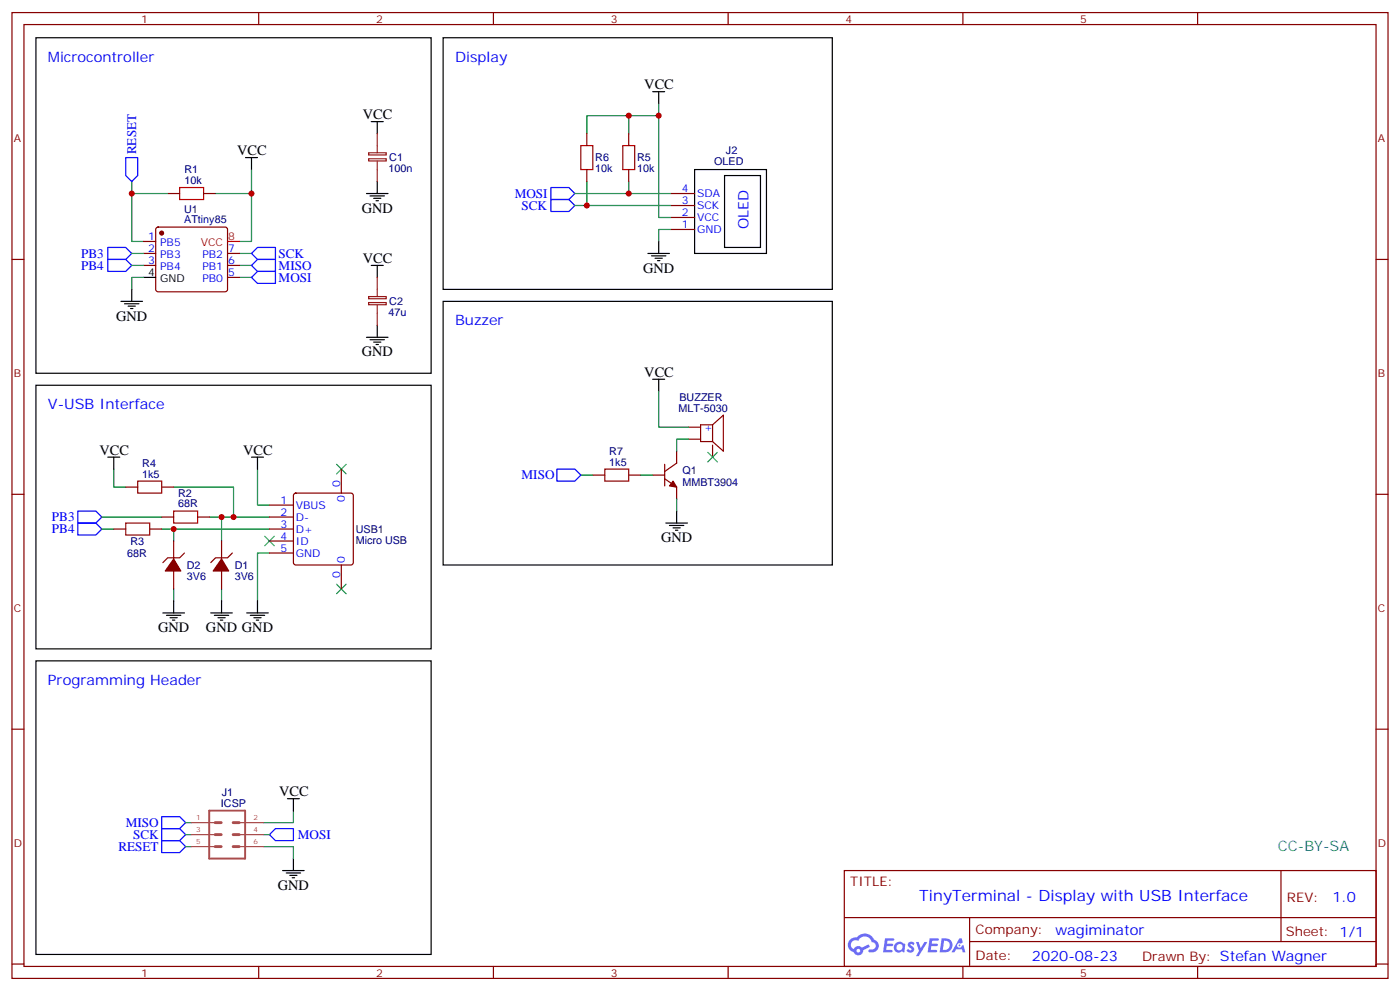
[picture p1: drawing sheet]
<svg xmlns="http://www.w3.org/2000/svg" width="412mm" height="292mm" viewBox="0 0 412 292" stroke-linecap="round" stroke-linejoin="round" font-family="sans-serif">
<g fill="none" stroke="#870000" stroke-width=".35">
<path d="M3.5 3.7h405.4v284.3h-405.4zM7.1 7.2h398.2v277.3h-398.2zM76.2 3.7v3.5M145.3 3.7v3.5M214.5 3.7v3.5M283.6 3.7v3.5M352.8 3.7v3.5M3.5 76.4h3.6M405.3 76.4h3.6M3.5 145.5h3.6M405.3 145.5h3.6M3.5 214.7h3.6"/>
<path d="M405.3 214.7h3.6M248.7 256.3h156.6v28.2h-156.6zM377.3 256.3v20.9M248.7 270.1h156.5M285.6 277.2h119.6M285.6 270.1v14.2M3.5 283.8h3.6M76.2 284.5v3.5M145.3 284.5v3.5M214.5 284.5v3.5M283.6 284.5v3.5M352.8 284.5v3.5"/>
<path d="M405.3 283.8h3.6"/>
</g>
<g fill="#5487ff">
<path d="M267.7 277.5a1.22 1.22 0 0 1 1.7 .2l-.4 .6a.47 .47 0 0 0-.3-.4 .47 .47 0 0 0-.5 .2l.1 .2a1.14 1.14 0 0 1 .8 1.8 1.14 1.14 0 0 1-1.9 0l-.2-.2 .5-.6 .7 .5a.29 .29 0 0 0 .3-.3 .29 .29 0 0 0-.2-.3 1.04 1.04 0 0 1-.6-1.7z"/>
<path d="M260.7 276.2h2.4l.3 .2-.2 .5-1.8 .1-.1 .8h1.5l.3 .4-.3 .4h-1.6l-.2 1.1h1.7l.2 .3-.2 .3-2.6 .1z"/>
<path d="M273.8 276.2h2.4l.3 .2-.1 .5-1.8 .1-.2 .8h1.6l.3 .4-.4 .4-1.6-.1-.1 1.1 1.7 .1 .2 .3-.2 .3-2.6 .1z"/>
<path d="M282.6 276.2h.7l.3 1.3-.6 .3a.69 .69 0 0 0-1 .3 .69 .69 0 0 0 .4 .9 .69 .69 0 0 0 .9-.6l.5-.2 .6 2.2h-.8l-.2-.9h-1.8l-.5 .9h-.8z"/>
<path d="M269.8 277.3h.8l.6 1.8 1.1-1.8h.9l-2.6 4.2h-.8l.9-1.5z"/>
<path d="M277.4 276.2l-.6 4.2h1.3a2.11 2.11 0 0 0 2.5-2.1 2.11 2.11 0 0 0-2.5-2.1zM278.1 277a1.39 1.39 0 0 1 1.7 1.4 1.39 1.39 0 0 1-1.8 1.2h-.3z"/>
<path d="M263.7 277.8a1.54 1.54 0 0 0-.1 2.2 1.54 1.54 0 0 0 2.2 .1l.6 .3 .3-2.3-.2-.3h-.4a1.49 1.49 0 0 0-2.4 0zM264 278.8a.94 .94 0 0 1 1.8 0 .94 .94 0 0 1-1.8 0z"/>
<path d="M250.4 276.6a2.18 2.18 0 0 0 1.1 3.7 1.44 1.44 0 0 0 1.6 .9 1.44 1.44 0 0 0 1.2-1.4l2-1.1-.5-.7-1.9 1a1.47 1.47 0 0 0-2.4 .4 1.39 1.39 0 0 1-.7-1.9 1.39 1.39 0 0 1 2-.5 2.12 2.12 0 0 1 2.2-1.3 2.12 2.12 0 0 1 1.9 1.7 1.14 1.14 0 0 1 1.1 1.4 1.14 1.14 0 0 1-1.7 .7 .43 .43 0 0 0-.5 .4 .43 .43 0 0 0 .4 .5 1.98 1.98 0 0 0 2.5-1.2 1.98 1.98 0 0 0-1.2-2.6 3.1 3.1 0 0 0-5.3-.6l-.9 .1zM252.3 279.9a.55 .55 0 0 1 1.1 0 .55 .55 0 0 1-1.1 0z"/>
<circle cx="282.6" cy="278.3" r=".26"/>
</g>
<g fill="none" stroke="#000" stroke-width=".35">
<path d="M10.6 11.1h116.4v98.8h-116.4zM130.5 11.1h114.7v74.1h-114.7zM109.4 35.8h3.5M111.1 35.8v3.5M192.3 27h3.5M194 27v3.5M72.3 46.4h3.5M74.1 46.4v3.5M107.9 57h6.4M109 57.7h4.2M110.1 58.4h2.1M110.8 59.1h.7"/>
<path d="M111.1 53.4v3.6M204.6 49.9h21.2v24.7h-21.2zM213.4 51.7h10.6v21.1h-10.6zM109.4 78.1h3.5M111.1 78.1v3.6M190.9 74.6h6.3M191.9 75.3h4.2M193 76h2.1M193.7 76.7h.7M194 71.1v3.5M35.6 88.7h6.4M36.7 89.4h4.2"/>
<path d="M37.7 90.1h2.2M38.5 90.8h.7M38.8 85.2v3.5M42.3 81.7h3.6M107.9 99.3h6.4M111.1 95.8v3.5M130.5 88.7h114.7v77.6h-114.7zM10.6 113.4h116.4v77.6h-116.4zM109 100h4.2M110.1 100.7h2.1M110.8 101.4h.7M192.3 111.7h3.5"/>
<path d="M194 111.7v3.5M31.7 134.6h3.6M33.5 134.6v3.5M74.1 134.6h3.5M75.8 134.6v3.5M196.1 154h6.4M197.2 154.7h4.2M198.3 155.4h2.1M199 156.1h.7M199.3 150.5v3.5M51.2 176.9v3.5M65.3 176.9v3.5"/>
<path d="M75.8 176.9v3.5M10.6 194.6h116.4v86.4h-116.4zM48 180.4h6.3M49 181.2h4.3M50.1 181.9h2.1M50.8 182.6h.7M62.1 180.4h6.3M63.1 181.2h4.3M64.2 181.9h2.1M64.9 182.6h.7M72.7 180.4h6.3M73.7 181.2h4.3"/>
<path d="M74.8 181.9h2.1M75.5 182.6h.7M84.7 235.1h3.5M86.4 235.1v3.6M83.3 256.3h6.3M84.3 257h4.2M85.4 257.7h2.1M86.1 258.4h.7M86.4 252.8v3.5"/>
</g>
<path d="M111.1 39.3v5.7M108.6 46.7h5.2v.7h-5.2zM108.6 45h5.2v.6h-5.2zM111.1 47.4v6M108.6 89.1h5.2v.6h-5.2zM108.6 87.3h5.2v.6h-5.2zM111.1 81.7v5.6M111.1 89.8v6" fill="none" stroke="#8c2424" stroke-width=".35"/>
<path d="M52.9 55.2h7.1v3.5h-7.1zM171.1 42.9h3.5v7h-3.5zM183.4 42.9h3.6v7h-3.6zM178.2 138.1h7v3.5h-7zM37 154h7.1v3.5h-7.1zM40.6 141.6h7v3.6h-7zM51.2 150.5h7v3.5h-7z" fill="none" stroke="#a10000" stroke-width=".35"/>
<g fill="none" stroke="#870000" stroke-width=".35">
<path d="M172.9 39.3v3.6M185.2 39.3v3.6M49.4 57h3.5M60 57h3.5M172.9 49.9v3.5M185.2 49.9v3.5M197.6 57h7M42.3 71.1h3.6M42.3 74.6h3.6M42.3 78.1h3.6M46.1 67.1l.5-.2h19.7l.5 .2 .2 .5v17.6l-.2 .5-.5 .2h-19.7l-.5-.2-.2-.5v-17.6zM67 74.6h3.6"/>
<path d="M67 78.1h3.6M197.6 67.6h7M197.6 64h7M197.6 60.5h7M67 81.7h3.6M100.5 138.1v7.1M174.6 139.9h3.6M185.2 139.9h3.5M192.3 139.9h3.5M195.8 136.7v6.4M199.3 132.8v3.5l-3.5 2.5M202.8 125.8h3.6"/>
<path d="M202.8 129.3h3.6M209.9 125.1l3.2-2.9v10.6l-3.2-2.8M209.9 125.1v4.9M209.9 131.1v3.5M209.9 125.1h-3.5v4.9h3.5M33.5 155.8h3.5M37 143.4h3.6M44.1 155.8h3.5M47.6 152.2h3.6M47.6 143.4h3.6M51.2 159.3v5.3M58.2 152.2h3.5"/>
<path d="M65.3 159.3v5.3M79.4 152.2h7M79.4 155.8h7M79.4 148.7h7M79.4 159.3h7M86.7 145.4l.4-.2h16.3l.5 .2 .2 .5v19.7l-.3 .5-.4 .2h-16.3l-.5-.2-.2-.5v-19.7zM195.8 140.9l3.5 2.5v3.5M51.2 168.1v5.3M54.3 162.8l-1.4 1.4h-3.5l-1.4 1.4M65.3 168.1v5.3M68.4 162.8l-1.4 1.4h-3.5l-1.4 1.4M79.4 162.8h7"/>
<path d="M100.5 166.3v7.1"/>
</g>
<g fill="none" stroke="#008700" stroke-width=".35">
<path d="M185.2 34v5.3M194 34h-21.1v5.3M194 30.5v33.5h3.6M38.8 53.4v3.6M49.4 57h-10.6v14.1h3.5M63.5 57h10.6M74.1 49.9v21.2h-3.5M169.3 57h28.3M172.9 53.4v7.1M185.2 53.4v3.6M38.8 78.1h3.5M38.8 74.6h3.5"/>
<path d="M70.6 78.1h3.5M70.6 74.6h3.5M169.3 60.5h28.3M197.6 67.6h-3.6v3.5M42.3 81.7h-3.5v3.5M70.6 81.7h3.5M194 115.2v10.6h8.8M33.5 138.1v5.3h3.5M75.8 138.1v10.6h3.6M171.1 139.9h3.5M188.7 139.9h3.6M202.8 129.3h-3.5v3.5"/>
<path d="M30 152.2h17.6M30 155.8h3.5M47.6 155.8h31.8M51.2 143.4h17.6v8.8M51.2 155.8v3.5M61.7 152.2h17.7M65.3 152.2v7.1M199.3 146.9v3.6M51.2 173.4v3.5M65.3 173.4v3.5M79.4 162.8h-3.6v14.1M86.4 238.7v3.5h-8.8"/>
<path d="M54.7 249.2h1.7M54.7 245.7h1.7M54.7 242.2h1.7M77.6 249.2h8.8v3.6M77.6 245.7h1.8"/>
</g>
<g fill="none" stroke="#00f" stroke-width=".35">
<path d="M37 46.4h3.6v5.3l-1.8 1.7-1.8-1.7zM162.3 58.7h5.3l1.7 1.8-1.7 1.8h-5.3zM162.3 55.2h5.3l1.7 1.8-1.7 1.7h-5.3zM31.7 72.8h5.3l1.8 1.8-1.8 1.8h-5.3zM31.7 76.4h5.3l1.8 1.7-1.8 1.8h-5.3zM74.1 78.1l1.7-1.7h5.3v3.5h-5.3zM74.1 74.6l1.7-1.8h5.3v3.6h-5.3zM74.1 81.7l1.7-1.8h5.3v3.5h-5.3zM164 138.1h5.3l1.8 1.8-1.8 1.7h-5.3zM22.9 150.5h5.3l1.8 1.7-1.8 1.8h-5.3zM22.9 154h5.3l1.8 1.8-1.8 1.7h-5.3zM47.6 247.5h5.3l1.8 1.7-1.8 1.8h-5.3z"/>
<path d="M47.6 243.9h5.3l1.8 1.8-1.8 1.8h-5.3zM47.6 240.4h5.3l1.8 1.8-1.8 1.7h-5.3zM79.4 245.7l1.7-1.8h5.3v3.6h-5.3z"/>
</g>
<g fill="#870000" stroke="#870000" stroke-width=".35">
<path d="M65.3 164.6l2.1 3.5h-4.6z"/>
<path d="M51.2 164.6l2.1 3.5h-4.6z"/>
<path d="M198.3 141.6l1 1.8-2.1-.3z"/>
<circle cx="47.6" cy="68.6" r=".53"/>
</g>
<path d="M67 71.1h3.6" fill="none" stroke="#f00" stroke-width=".35"/>
<path d="M99.1 136.7l2.9 2.8M102 136.7l-2.9 2.8M208.5 133.2l2.8 2.8M211.3 133.2l-2.8 2.8M78 157.9l2.8 2.8M80.8 157.9l-2.8 2.8M99.1 172l2.9 2.8M102 172l-2.9 2.8" fill="none" stroke="#3c3" stroke-width=".35"/>
<path d="M61.6 238.7h10.6v14.1h-10.6z" fill="none" stroke="#a64a4a" stroke-width=".56"/>
<path d="M63.4 249.2h1.8M63.4 245.7h1.8M63.4 242.2h1.8M68.7 249.2h1.7M68.7 245.7h1.7M68.7 242.2h1.7" fill="none" stroke="#a64a4a" stroke-width=".85"/>
<path d="M56.4 242.2h7M56.4 245.7h7M56.4 249.2h7M70.7 242.2h6.9M70.7 245.7h6.9M70.7 249.2h6.9" fill="none" stroke="#a64a4a" stroke-width=".35"/>
<g fill="#c00">
<circle cx="74.1" cy="57" r=".88"/>
<circle cx="38.8" cy="57" r=".88"/>
<circle cx="65.3" cy="152.2" r=".88"/>
<circle cx="68.8" cy="152.2" r=".88"/>
<circle cx="51.2" cy="155.8" r=".88"/>
<circle cx="185.2" cy="57" r=".88"/>
<circle cx="194" cy="34" r=".88"/>
<circle cx="185.2" cy="34" r=".88"/>
<circle cx="172.9" cy="60.5" r=".88"/>
</g>
<text font-size="4.6" fill="#00f" x="270.8" y="265.3">TinyTerminal - Display with USB Interface</text>
<g font-size="4.2" fill="#00f">
<text x="14.1" y="18.2">Microcontroller</text>
<text x="134.1" y="18.2">Display</text>
<text x="220.5" y="67.6" transform="rotate(-90 220.5 67.6)">OLED</text>
<text x="134.1" y="95.8">Buzzer</text>
<text x="14.1" y="120.5">V-USB Interface</text>
<text x="14.1" y="201.6">Programming Header</text>
<text x="392.5" y="265.6">1.0</text>
<text x="310.9" y="275.1">wagiminator</text>
<text x="304" y="282.9">2020-08-23</text>
</g>
<g font-size="4.2">
<text x="189.8" y="26.3">VCC</text>
<text x="106.9" y="35.1">VCC</text>
<text x="69.8" y="45.7">VCC</text>
<text x="106.5" y="62.6">GND</text>
<text x="106.9" y="77.4">VCC</text>
<text x="189.4" y="80.3">GND</text>
<text x="34.2" y="94.4">GND</text>
<text x="106.5" y="105">GND</text>
<text x="189.8" y="110.9">VCC</text>
<text x="29.3" y="133.9">VCC</text>
<text x="71.6" y="133.9">VCC</text>
<text x="194.7" y="159.6">GND</text>
<text x="46.6" y="186.1">GND</text>
<text x="60.7" y="186.1">GND GND</text>
<text x="82.2" y="234.4">VCC</text>
<text x="81.8" y="261.9">GND</text>
</g>
<text font-size="4.2" fill="#0099b0" x="376.4" y="250.6">CC-BY-SA</text>
<g font-size="3.9" fill="#00f">
<text x="40.1" y="45.4" transform="rotate(-90 40.1 45.4)">RESET</text>
<text x="151.6" y="58.2">MOSI</text>
<text x="153.6" y="61.8">SCK</text>
<text x="23.9" y="75.9">PB3</text>
<text x="82" y="75.9">SCK</text>
<text x="23.9" y="79.4">PB4</text>
<text x="82.1" y="79.4">MISO</text>
<text x="82.1" y="82.9">MOSI</text>
<text x="153.6" y="141.1">MISO</text>
<text x="15.3" y="153.5">PB3</text>
<text x="15.3" y="157">PB4</text>
<text x="37" y="243.5">MISO</text>
<text x="34.9" y="250.5">RESET</text>
<text x="39.2" y="247">SCK</text>
<text x="87.7" y="247">MOSI</text>
</g>
<g font-size="3.9" fill="#800">
<text x="250.5" y="260.9">TITLE:</text>
<text x="379.1" y="265.6">REV:</text>
<text x="287.4" y="275.1">Company:</text>
<text x="378.7" y="275.7">Sheet: 1/1</text>
<text x="287.4" y="282.8">Date:</text>
<text x="336.4" y="282.8">Drawn By: Stefan Wagner</text>
</g>
<g font-size="3.2" fill="#800">
<text x="41.6" y="6.7">1</text>
<text x="110.8" y="6.7">2</text>
<text x="179.9" y="6.7">3</text>
<text x="249.1" y="6.7">4</text>
<text x="318.2" y="6.7">5</text>
<text x="4.1" y="41.8">A</text>
<text x="405.9" y="41.8">A</text>
<text x="4.1" y="110.9">B</text>
<text x="405.9" y="110.9">B</text>
<text x="4.1" y="180.1">C</text>
<text x="405.9" y="180.1">C</text>
<text x="4.1" y="249.2">D</text>
<text x="405.9" y="249.2">D</text>
<text x="41.6" y="287.5">1</text>
<text x="110.8" y="287.5">2</text>
<text x="179.9" y="287.5">3</text>
<text x="249.1" y="287.5">4</text>
<text x="318.2" y="287.5">5</text>
</g>
<g font-size="3.2" fill="#000080">
<text x="114.7" y="47.5">C1</text>
<text x="175.3" y="47.5">R6</text>
<text x="187.7" y="47.5">R5</text>
<text x="213.8" y="45.4">J2</text>
<text x="54.3" y="51">R1</text>
<text x="114.5" y="50.7">100n</text>
<text x="175.3" y="50.7">10k</text>
<text x="187.7" y="50.7">10k</text>
<text x="210.4" y="48.6">OLED</text>
<text x="54.3" y="54.2">10k</text>
<text x="54.3" y="65.8">ATtiny85</text>
<text x="54.3" y="62.6">U1</text>
<text x="114.7" y="89.9">C2</text>
<text x="114.5" y="93">47u</text>
<text x="200.1" y="118">BUZZER</text>
<text x="199.9" y="121.2">MLT-5030</text>
<text x="41.9" y="137.4">R4</text>
<text x="179.5" y="137.1">1k5</text>
<text x="179.5" y="133.8">R7</text>
<text x="41.9" y="140.6">1k5</text>
<text x="201" y="139.6">Q1</text>
<text x="201" y="143.1">MMBT3904</text>
<text x="52.5" y="149.4">68R</text>
<text x="52.5" y="146.2">R2</text>
<text x="38.4" y="160.4">R3</text>
<text x="104.8" y="160.1">Micro USB</text>
<text x="104.8" y="156.9">USB1</text>
<text x="37.5" y="164">68R</text>
<text x="55" y="167.5">D2</text>
<text x="69.1" y="167.5">D1</text>
<text x="55" y="170.7">3V6</text>
<text x="69.1" y="170.7">3V6</text>
<text x="65.1" y="237.6">ICSP</text>
<text x="65.3" y="234.4">J1</text>
</g>
<g font-size="3.2" fill="#00f">
<text x="200.8" y="56.6">4</text>
<text x="205.3" y="58">SDA</text>
<text x="200.8" y="63.7">2</text>
<text x="200.8" y="60.1">3</text>
<text x="205.3" y="65.1">VCC</text>
<text x="205.3" y="61.6">SCK</text>
<text x="43.7" y="70.7">1</text>
<text x="200.8" y="67.2">1</text>
<text x="205.3" y="68.6">GND</text>
<text x="43.7" y="74.3">2</text>
<text x="43.7" y="77.8">3</text>
<text x="47.2" y="72.5">PB5</text>
<text x="47.2" y="76">PB3</text>
<text x="59.6" y="76">PB2</text>
<text x="67.2" y="77.8">6</text>
<text x="67.2" y="74.3">7</text>
<text x="47.2" y="79.6">PB4</text>
<text x="59.6" y="83.1">PB0</text>
<text x="59.6" y="79.6">PB1</text>
<text x="67.2" y="81.3">5</text>
<text x="207.4" y="126.8">+</text>
<text x="100.2" y="143.4" transform="rotate(-90 100.2 143.4)">0</text>
<text x="82.6" y="148.3">1</text>
<text x="87.1" y="149.8">VBUS</text>
<text x="101.6" y="147.9" transform="rotate(-90 101.6 147.9)">0</text>
<text x="82.6" y="151.9">2</text>
<text x="82.6" y="155.4">3</text>
<text x="87.1" y="153.3">D-</text>
<text x="82.6" y="158.9">4</text>
<text x="87.1" y="156.8">D+</text>
<text x="87.1" y="160.3">ID</text>
<text x="82.6" y="162.5">5</text>
<text x="87.1" y="163.9">GND</text>
<text x="101.6" y="165.6" transform="rotate(-90 101.6 165.6)">0</text>
<text x="100.2" y="170.1" transform="rotate(-90 100.2 170.1)">0</text>
</g>
<g font-size="3.2" fill="#f00">
<text x="67.2" y="70.7">8</text>
<text x="59.1" y="72.5">VCC</text>
</g>
<g font-size="3.2">
<text x="43.7" y="81.3">4</text>
<text x="47.2" y="83.1">GND</text>
</g>
<g font-size="2.1" fill="#a54b4b">
<text x="57.8" y="241.5">1</text>
<text x="57.8" y="245">3</text>
<text x="74.7" y="241.5">2</text>
<text x="74.7" y="245">4</text>
<text x="57.8" y="248.5">5</text>
<text x="74.7" y="248.5">6</text>
</g>
</svg>
